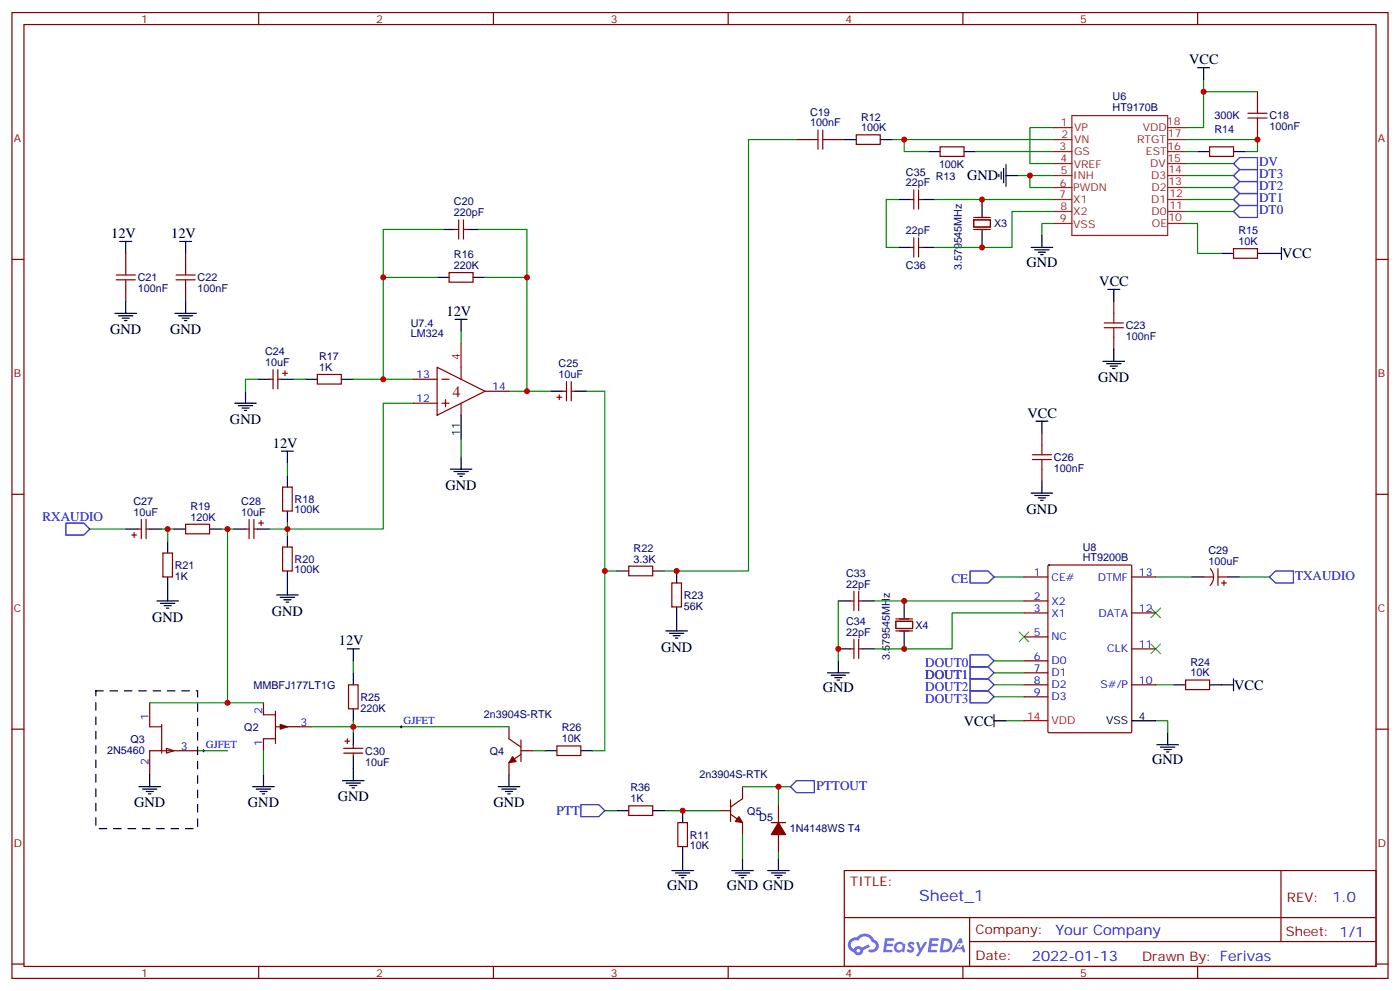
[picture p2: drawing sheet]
<svg xmlns="http://www.w3.org/2000/svg" width="412mm" height="292mm" viewBox="0 0 412 292" stroke-linecap="round" stroke-linejoin="round" font-family="sans-serif">
<g fill="none" stroke="#870000" stroke-width=".35">
<path d="M3.5 3.7h405.4v284.3h-405.4zM7.1 7.2h398.2v277.3h-398.2zM76.2 3.7v3.5M145.3 3.7v3.5M214.5 3.7v3.5M283.6 3.7v3.5M352.8 3.7v3.5M3.5 76.4h3.6M405.3 76.4h3.6M3.5 145.5h3.6M405.3 145.5h3.6M3.5 214.7h3.6"/>
<path d="M405.3 214.7h3.6M248.7 256.3h156.6v28.2h-156.6zM377.3 256.3v20.9M248.7 270.1h156.5M285.6 277.2h119.6M285.6 270.1v14.2M3.5 283.8h3.6M76.2 284.5v3.5M145.3 284.5v3.5M214.5 284.5v3.5M283.6 284.5v3.5M352.8 284.5v3.5"/>
<path d="M405.3 283.8h3.6"/>
</g>
<g fill="#5487ff">
<path d="M267.7 277.5a1.22 1.22 0 0 1 1.7 .2l-.4 .6a.47 .47 0 0 0-.3-.4 .47 .47 0 0 0-.5 .2l.1 .2a1.14 1.14 0 0 1 .8 1.8 1.14 1.14 0 0 1-1.9 0l-.2-.2 .5-.6 .7 .5a.29 .29 0 0 0 .3-.3 .29 .29 0 0 0-.2-.3 1.04 1.04 0 0 1-.6-1.7z"/>
<path d="M260.7 276.2h2.4l.3 .2-.2 .5-1.8 .1-.1 .8h1.5l.3 .4-.3 .4h-1.6l-.2 1.1h1.7l.2 .3-.2 .3-2.6 .1z"/>
<path d="M273.8 276.2h2.4l.3 .2-.1 .5-1.8 .1-.2 .8h1.6l.3 .4-.4 .4-1.6-.1-.1 1.1 1.7 .1 .2 .3-.2 .3-2.6 .1z"/>
<path d="M282.6 276.2h.7l.3 1.3-.6 .3a.69 .69 0 0 0-1 .3 .69 .69 0 0 0 .4 .9 .69 .69 0 0 0 .9-.6l.5-.2 .6 2.2h-.8l-.2-.9h-1.8l-.5 .9h-.8z"/>
<path d="M269.8 277.3h.8l.6 1.8 1.1-1.8h.9l-2.6 4.2h-.8l.9-1.5z"/>
<path d="M277.4 276.2l-.6 4.2h1.3a2.11 2.11 0 0 0 2.5-2.1 2.11 2.11 0 0 0-2.5-2.1zM278.1 277a1.39 1.39 0 0 1 1.7 1.4 1.39 1.39 0 0 1-1.8 1.2h-.3z"/>
<path d="M263.7 277.8a1.54 1.54 0 0 0-.1 2.2 1.54 1.54 0 0 0 2.2 .1l.6 .3 .3-2.3-.2-.3h-.4a1.49 1.49 0 0 0-2.4 0zM264 278.8a.94 .94 0 0 1 1.8 0 .94 .94 0 0 1-1.8 0z"/>
<path d="M250.4 276.6a2.18 2.18 0 0 0 1.1 3.7 1.44 1.44 0 0 0 1.6 .9 1.44 1.44 0 0 0 1.2-1.4l2-1.1-.5-.7-1.9 1a1.47 1.47 0 0 0-2.4 .4 1.39 1.39 0 0 1-.7-1.9 1.39 1.39 0 0 1 2-.5 2.12 2.12 0 0 1 2.2-1.3 2.12 2.12 0 0 1 1.9 1.7 1.14 1.14 0 0 1 1.1 1.4 1.14 1.14 0 0 1-1.7 .7 .43 .43 0 0 0-.5 .4 .43 .43 0 0 0 .4 .5 1.98 1.98 0 0 0 2.5-1.2 1.98 1.98 0 0 0-1.2-2.6 3.1 3.1 0 0 0-5.3-.6l-.9 .1zM252.3 279.9a.55 .55 0 0 1 1.1 0 .55 .55 0 0 1-1.1 0z"/>
<circle cx="282.6" cy="278.3" r=".26"/>
</g>
<g fill="none" stroke="#8c2424" stroke-width=".35">
<path d="M310.4 37.6h5.3M315.7 34h28.3v35.3h-28.3zM344 37.6h5.2M310.4 41.1h5.3M310.4 44.6h5.3M310.4 48.2h5.3M310.4 51.7h5.3M310.4 55.2h5.3M310.4 58.7h5.3M344 41.1h5.2M344 44.6h5.2M344 48.2h5.2"/>
<path d="M344 51.7h5.2M344 55.2h5.2M344 58.7h5.2M310.4 62.3h5.3M310.4 65.8h5.3M344 62.3h5.2M344 65.8h5.2"/>
</g>
<path d="M363.4 51.7l1.7-1.8h5.3v3.5h-5.3zM365.1 46.4h5.3v3.5h-5.3l-1.7-1.7zM365.1 57h5.3v3.5h-5.3l-1.7-1.8zM365.1 53.4h5.3v3.6h-5.3l-1.7-1.8zM363.4 62.3l1.7-1.8h5.3v3.5h-5.3zM19.4 154h5.3l1.8 1.8-1.8 1.7h-5.3zM285.8 168.1h5.2l1.8 1.8-1.8 1.7h-5.2zM373.9 169.9l1.8-1.8h5.3v3.5h-5.3zM285.8 199.8h5.2l1.8 1.8-1.8 1.8h-5.2zM285.8 196.3h5.2l1.8 1.8-1.8 1.7h-5.2zM285.8 192.8h5.2l1.8 1.8-1.8 1.7h-5.2zM285.8 203.4h5.2l1.8 1.7-1.8 1.8h-5.2z" fill="none" stroke="#00f" stroke-width=".35"/>
<g fill="none" stroke="#008700" stroke-width=".35">
<path d="M310.4 37.6h-7v10.6h7M354.5 23.5v14.1h-5.3M354.5 27h15.9M234.6 41.1h-14.1v127h-21.2M262.8 41.1h47.6M266.3 41.1v3.5h7.1M275.2 58.7h35.2M287.5 44.6h22.9M299.9 51.7h3.5M310.4 51.7h-7v3.5h7M349.2 41.1h21.2v3.5h-3.5M349.2 48.2h14.2"/>
<path d="M349.2 51.7h14.2M349.2 55.2h14.2M349.2 58.7h14.2M349.2 44.6h3.6M130.5 67.6h-17.6v14.1M141.1 67.6h14.1v14.1M310.4 65.8h-3.5v3.5M310.4 62.3h-12.3v10.5h-22.9M349.2 65.8h3.6v8.8h7M349.2 62.3h14.2M128.8 81.7h-15.9v30M135.8 97.5v3.6"/>
<path d="M142.9 81.7h12.3v33.5h-5.3M75.8 111.7h-3.5v3.5M86.4 111.7h3.6M104.1 111.7h17.6M121.7 118.7h-8.8v37.1h-33.5M155.2 115.2h7.1M172.9 115.2h5.3v105.8h-3.6M84.7 136.3v3.6M135.8 129.3v5.3M26.5 155.8h10.5M47.6 155.8h3.6M49.4 155.8v3.5"/>
<path d="M65.3 155.8h3.5M84.7 154v3.5M257.5 176.9h44.1M292.8 169.9h8.8M340.4 169.9h10.6M365.1 169.9h8.8M104.1 194.6v3.5M292.8 194.6h8.8M292.8 198.1h8.8M301.6 180.4h-21.1v10.6h-23M104.1 212.2v3.5M104.1 214h45.8"/>
<path d="M292.8 201.6h8.8M292.8 205.1h8.8M296.3 212.2h5.3M340.4 212.2h3.6v3.5M340.4 201.6h5.3M157 221h3.5"/>
</g>
<g fill="none" stroke="#000" stroke-width=".35">
<path d="M352.8 19.9h3.5M354.5 19.9v3.6M248.7 41.1h3.5M259.3 41.1h3.5M273.4 44.6h3.5M284 44.6h3.5M289.3 58.7v5.3M294.2 51.3v.7M294.9 50.6v2.1M295.6 49.6v4.2M296.3 51.7h3.6M296.3 48.5v6.4"/>
<path d="M352.8 44.6h3.5M363.4 44.6h3.5M130.5 67.6h3.6M137.6 67.6h3.5M289.3 67.6v5.2M303.7 72.8h6.4M304.8 73.6h4.2M305.9 74.3h2.1M306.6 75h.7M306.9 69.3v3.5M359.8 74.6h3.6M370.4 74.6h7.1"/>
<path d="M377.5 72.8v3.6M128.8 81.7h3.5M134.1 94h3.5M135.8 94v3.5M139.3 81.7h3.6M69.1 118.7h6.4M70.2 119.4h4.2M72.3 115.2v3.5M75.8 111.7h3.6M82.9 111.7h3.5M90 111.7h3.5M100.5 111.7h3.6"/>
<path d="M162.3 115.2h3.5M169.3 115.2h3.6M71.3 120.1h2.1M72 120.8h.7M82.9 132.8h3.5M84.7 132.8v3.5M84.7 139.9v3.5M132.6 138.1h6.4M133.7 138.8h4.2M134.8 139.5h2.1M135.8 134.6v3.5M37 155.8h3.6"/>
<path d="M44.1 155.8h3.5M49.4 159.3v3.5M51.2 155.8h3.5M61.7 155.8h3.6M68.8 155.8h3.5M75.8 155.8h3.6M84.7 150.5v3.5M84.7 157.5v3.5M135.5 140.2h.7M46.2 176.9h6.4M47.3 177.6h4.2M48.3 178.3h2.1"/>
<path d="M49 179h.7M49.4 169.9v7M81.5 175.2h6.3M82.5 175.9h4.3M83.6 176.6h2.1M84.3 177.3h.7M84.7 168.1v7.1M266.3 176.9v5.3M351 169.9h3.5M361.6 169.9h3.5M102.3 191h3.5M104.1 191v3.6"/>
<path d="M104.1 198.1v3.5M266.3 185.7v5.3M363.4 199.8v3.6M104.1 208.7v3.5M104.1 215.7v3.6M292.8 212.2h3.5M292.8 210.4v3.6M340.8 219.3h6.3M341.8 220h4.3M344 215.7v3.6M345.7 201.6h3.5M356.3 201.6h7.1"/>
<path d="M100.9 229.8h6.3M102 230.5h4.2M103 231.2h2.1M103.7 232h.7M104.1 222.8v7M146.8 231.6h6.3M147.8 232.3h4.2M148.9 233h2.1M149.6 233.7h.7M149.9 228.1v3.5M160.5 221h3.5M171.1 221h3.5"/>
<path d="M342.9 220.7h2.1M343.6 221.4h.7"/>
</g>
<path d="M286.8 64.7h4.9v2.2h-4.9zM286.8 67.6h4.9M286.8 64h4.9M263.9 182.9h4.9v2.1h-4.9zM263.9 185.7h4.9M263.9 182.2h4.9" fill="none" stroke="#871200" stroke-width=".35"/>
<path d="M339 179l2.8 2.9M341.8 179l-2.8 2.9M300.2 186.1l2.8 2.8M303 186.1l-2.8 2.8M339 189.6l2.8 2.8M341.8 189.6l-2.8 2.8" fill="none" stroke="#3c3" stroke-width=".35"/>
<g fill="none" stroke="#870000" stroke-width=".35">
<path d="M252.2 39.7h7.1v2.8h-7.1zM370.4 27v3.5M370.4 37.6v3.5M234.6 41.1h3.5M245.2 41.1h3.5M276.9 43.2h7.1v2.8h-7.1zM356.3 43.2h7.1v2.8h-7.1zM134.1 67.6h1M135.1 64.7v5.7M136.5 64.7v5.7M136.5 67.6h1.1M363.4 73.2h7v2.8h-7z"/>
<path d="M132.3 80.3h7v2.8h-7zM79.4 111.7h1M80.4 108.8v5.7M81.8 108.8v5.7M81.8 111.7h1.1M83.3 109.9h1.4M84 109.2v1.4M93.5 110.2h7v2.9h-7zM164 116.9h1.5M164.7 116.2v1.5M165.8 115.2h1.1M166.9 112.4v5.6"/>
<path d="M168.3 112.4v5.6M168.3 115.2h1M38.8 157.5h1.4M39.5 156.8v1.4M40.6 155.8h1M41.6 152.9v5.7M43 152.9v5.7M43 155.8h1.1M54.7 154.3h7v2.9h-7zM72.3 155.8h1.1M73.4 152.9v5.7M74.8 155.8h1"/>
<path d="M74.8 152.9v5.7M76.2 154h1.4M76.9 153.3v1.4M83.3 143.4h2.8v7.1h-2.8zM48 162.8h2.8v7.1h-2.8zM83.3 161h2.8v7.1h-2.8zM354.5 169.9h2.9M356.5 167.4a3.5 3.5 0 0 1 0 4.9M358.8 167.4v4.9M358.8 169.9h2.8M359.8 171.6h1.4M360.5 170.9v1.4"/>
<path d="M101.6 218.2h1.4M102.3 217.5v1.4M102.7 201.6h2.8v7.1h-2.8zM104.1 219.3v1M149.9 214v3.5l3.6 2.5M153.5 217.8v6.4M164 219.6h7.1v2.8h-7.1zM349.2 200.2h7.1v2.8h-7.1zM101.2 220.3h5.7M101.2 221.7h5.7M104.1 221.7v1.1M153.5 221h3.5"/>
<path d="M153.5 222.1l-3.6 2.4v3.6"/>
</g>
<path d="M240.9 38.3v5.6M242.4 38.3v5.6M367.6 33.3h5.6M367.6 34.7h5.6M370.4 30.5v2.8M370.4 34.7v2.9M238.1 41.1h2.8M242.4 41.1h2.8" fill="none" stroke="#a10000" stroke-width=".35"/>
<path d="M151 222.8l1 1.4-2.1 .3z" fill="#870000" stroke="#870000" stroke-width=".35"/>
<path d="M49 220.3l2.2 .7-2.2 .7z" fill="#fff" stroke="#870000" stroke-width=".35"/>
<g fill="none" stroke="#870000" stroke-width=".35">
<path d="M268.1 58.7h1.1M269.2 55.9v5.7M270.6 55.9v5.7M270.6 58.7h1M37 74.6v3.5M54.7 74.6v3.5M268.1 72.8h1.1M269.2 70v5.7M270.6 70v5.7M270.6 72.8h1M37 85.2v3.5M54.7 85.2v3.5"/>
<path d="M328.1 88.7v3.6M328.1 99.3v3.5M121.7 111.7h7.1M121.7 118.7h7.1M128.8 108.1l14.1 7.1-14.1 7zM130.2 111.7h2.1M130.2 118.7h2.1M131.2 117.7v2.1M135.8 108.1v3.6M135.8 118.7v3.5M142.9 115.2h7M306.9 127.5v3.6"/>
<path d="M306.9 138.1v3.5M185.2 166.7h7.1v2.8h-7.1zM197.9 171.6h2.8v7.1h-2.8zM250.5 176.9h1M251.5 174.1v5.6M252.9 176.9h1.1M252.9 174.1v5.6M301.6 169.9h7.1M301.6 176.9h7.1M308.7 166.5l.3-.2h24l.3 .2 .1 48.9-.2 .3h-24.2l-.3-.2zM333.4 169.9h7M250.5 191h1"/>
<path d="M251.5 188.2v5.7M252.9 191h1.1M252.9 188.2v5.7M301.6 180.4h7.1M301.6 187.5h7.1M301.6 194.6h7.1M301.6 198.1h7.1M333.4 180.4h7M333.4 191h7M44.1 206.9v7.1h3.5M47.6 213.3v8.4M77.6 209.4v1h3.5"/>
<path d="M77.6 206.9v3.5M81.1 214h3.6M81.1 217.5h-3.5v3.5M81.1 209.4v9.5M88.2 214h3.5M301.6 201.6h7.1M301.6 205.1h7.1M333.4 201.6h7M58.2 221h-14.1v7.1M185.2 237.2h7.1v2.9h-7.1zM211.7 238.7h3.5M215.2 239.7l3.5 2.5v3.5"/>
<path d="M215.2 235.5v6.3M218.7 231.6v3.5l-3.5 2.5M229.3 236.9v5.3M199.7 242.2h2.8v7h-2.8zM227.2 242.2h4.2M229.3 245.7v5.3"/>
</g>
<g fill="#870000" stroke="#870000" stroke-width=".35">
<path d="M82.5 213.3l2.2 .7-2.2 .7z"/>
<path d="M217.7 240.4l1 1.8-2.1-.4z"/>
<path d="M229.3 242.2l2.1 3.5h-4.2z"/>
</g>
<path d="M84.7 214h3.5" fill="none" stroke="#600" stroke-width=".35"/>
<g fill="none" stroke="#000" stroke-width=".35">
<path d="M264.6 58.7h3.5M271.6 58.7h3.6M35.3 71.1h3.5M37 71.1v3.5M52.9 71.1h3.5M54.7 71.1v3.5M264.6 72.8h3.5M271.6 72.8h3.6M33.9 92.3h6.3M34.9 93h4.3M36 93.7h2.1M36.7 94.4h.7"/>
<path d="M37 88.7v3.6M51.5 92.3h6.4M52.6 93h4.2M53.6 93.7h2.1M54.3 94.4h.7M54.7 88.7v3.6M326.3 85.2h3.5M328.1 85.2v3.5M324.9 106.4h6.4M326 107.1h4.2M327 107.8h2.1M327.7 108.5h.7"/>
<path d="M328.1 102.8v3.6M135.8 122.2v7.1M305.2 124h3.5M306.9 124v3.5M303.7 145.2h6.4M304.8 145.9h4.2M305.9 146.6h2.1M306.6 147.3h.7M306.9 141.6v3.6M181.7 168.1h3.5M192.3 168.1h3.5M199.3 168.1v3.5"/>
<path d="M199.3 178.7v7M246.9 176.9h3.6M254 176.9h3.5M196.1 185.7h6.4M197.2 186.4h4.2M198.3 187.1h2.1M199 187.9h.7M243.8 198.1h6.3M244.8 198.8h4.3M245.9 199.5h2.1M246.9 191h3.6M246.9 194.6v3.5"/>
<path d="M254 191h3.5M246.6 200.2h.7M333.4 212.2h7M40.9 231.6h6.4M42 232.3h4.2M43 233h2.2M43.7 233.7h.7M44.1 228.1v3.5M74.4 231.6h6.4M75.5 232.3h4.2M76.6 233h2.1M77.3 233.7h.7"/>
<path d="M77.6 228.1v3.5M181.7 238.7h3.5M192.3 238.7h3.5M201.1 238.7v3.5M197.9 256.3h6.4M199 257h4.2M200 257.7h2.1M200.7 258.4h.7M201.1 249.2v7.1M215.5 256.3h6.4M216.6 257h4.2M217.7 257.7h2.1"/>
<path d="M218.4 258.4h.7M218.7 252.8v3.5M226.1 256.3h6.4M227.2 257h4.2M228.2 257.7h2.2M229 258.4h.7M229.3 252.8v3.5"/>
</g>
<g fill="none" stroke="#008700" stroke-width=".35">
<path d="M264.6 58.7h-3.5v14.1h3.5M67 155.8v51.1M178.2 168.1h3.5M195.8 168.1h3.5M246.9 176.9v17.7M44.1 206.9h33.5M91.7 214h12.4M58.2 221h8.8M77.6 221v7.1M178.2 238.7h3.5M195.8 238.7h15.9M218.7 231.6h14.1"/>
<path d="M229.3 231.6v5.3M218.7 245.7v7.1M229.3 251v1.8"/>
</g>
<path d="M117.8 214h.7M118.2 213.6v.7M59.6 221h.7M60 220.7v.7" fill="none" stroke="#000" stroke-width=".29"/>
<g fill="none" stroke="#a10000" stroke-width=".35">
<path d="M37 78.1v2.9M54.7 78.1v2.9M34.2 81h5.7M34.2 82.4h5.7M37 82.4v2.8M51.9 81h5.6M51.9 82.4h5.6M54.7 82.4v2.8M325.3 95.1h5.6M325.3 96.5h5.6M328.1 92.3v2.8M328.1 96.5v2.8"/>
<path d="M304.1 133.9h5.6M304.1 135.3h5.6M306.9 131.1v2.8M306.9 135.3v2.8"/>
</g>
<path d="M28.2 203.4h30v40.5h-30z" fill="none" stroke="#000" stroke-width=".35" stroke-dasharray="2.1 2.1"/>
<path d="M135.8 101.1v7M301.6 212.2h7.1" fill="none" stroke="#f00" stroke-width=".35"/>
<path d="M171.1 236.9h5.3l1.8 1.8-1.8 1.7h-5.3zM232.8 231.6l1.8-1.8h5.3v3.6h-5.3z" fill="none" stroke="#00f" stroke-width=".35"/>
<g fill="#c00">
<circle cx="303.4" cy="51.7" r=".88"/>
<circle cx="266.3" cy="41.1" r=".88"/>
<circle cx="370.4" cy="41.1" r=".88"/>
<circle cx="354.5" cy="27" r=".88"/>
<circle cx="49.4" cy="155.8" r=".88"/>
<circle cx="84.7" cy="155.8" r=".88"/>
<circle cx="112.9" cy="111.7" r=".88"/>
<circle cx="112.9" cy="81.7" r=".88"/>
<circle cx="155.2" cy="81.7" r=".88"/>
<circle cx="155.2" cy="115.2" r=".88"/>
<circle cx="104.1" cy="214" r=".88"/>
<circle cx="67" cy="155.8" r=".88"/>
<circle cx="67" cy="206.9" r=".88"/>
<circle cx="178.2" cy="168.1" r=".88"/>
<circle cx="199.3" cy="168.1" r=".88"/>
<circle cx="201.1" cy="238.7" r=".88"/>
<circle cx="229.3" cy="231.6" r=".88"/>
<circle cx="266.3" cy="176.9" r=".88"/>
<circle cx="266.3" cy="191" r=".88"/>
<circle cx="246.9" cy="191" r=".88"/>
<circle cx="289.3" cy="72.8" r=".88"/>
<circle cx="289.3" cy="58.7" r=".88"/>
</g>
<text font-size="4.6" fill="#800" x="133.3" y="116.9">4</text>
<text font-size="4.6" fill="#00f" x="270.8" y="265.3">Sheet_1</text>
<g font-size="4.2">
<text x="350.3" y="18.9">VCC</text>
<text x="284.9" y="53.1">GND</text>
<text x="32.8" y="70">12V</text>
<text x="50.4" y="70">12V</text>
<text x="377.7" y="76">VCC</text>
<text x="302.3" y="78.5">GND</text>
<text x="323.8" y="84.1">VCC</text>
<text x="131.6" y="93">12V</text>
<text x="32.5" y="98.3">GND</text>
<text x="50.1" y="98.3">GND</text>
<text x="323.5" y="112.4">GND</text>
<text x="67.7" y="124.8">GND</text>
<text x="302.7" y="122.9">VCC</text>
<text x="80.4" y="131.8">12V</text>
<text x="131.2" y="144.2">GND</text>
<text x="302.3" y="151.2">GND</text>
<text x="44.8" y="183">GND</text>
<text x="80.1" y="181.2">GND</text>
<text x="99.8" y="190">12V</text>
<text x="194.7" y="191.8">GND</text>
<text x="242.4" y="203.7">GND</text>
<text x="363.5" y="203">VCC</text>
<text x="283.9" y="213.6">VCC</text>
<text x="339.4" y="224.9">GND</text>
<text x="39.5" y="237.7">GND</text>
<text x="73" y="237.7">GND</text>
<text x="99.5" y="235.9">GND</text>
<text x="145.4" y="237.7">GND</text>
<text x="196.5" y="261.9">GND</text>
<text x="214.1" y="261.9">GND GND</text>
</g>
<g font-size="4.2" fill="#00f">
<text x="392.5" y="265.6">1.0</text>
<text x="310.9" y="275.1">Your Company</text>
<text x="304" y="282.9">2022-01-13</text>
</g>
<g font-size="3.9" fill="#00f">
<text x="370.9" y="49">DV</text>
<text x="370.9" y="52.5">DT3</text>
<text x="370.9" y="59.6">DT1</text>
<text x="370.9" y="56.1">DT2</text>
<text x="370.9" y="63.1">DT0</text>
<text x="12.5" y="153.5">RXAUDIO</text>
<text x="280.3" y="171.6">CE</text>
<text x="381.5" y="170.7">TXAUDIO</text>
<text x="272.5" y="196.3">DOUT0</text>
<text x="272.5" y="203.4">DOUT2</text>
<text x="272.5" y="199.8">DOUT1</text>
<text x="272.5" y="206.9">DOUT3</text>
<text x="240.6" y="232.4">PTTOUT</text>
<text x="163.9" y="239.9">PTT</text>
</g>
<g font-size="3.9" fill="#800">
<text x="250.5" y="260.9">TITLE:</text>
<text x="379.1" y="265.6">REV:</text>
<text x="287.4" y="275.1">Company:</text>
<text x="378.7" y="275.7">Sheet: 1/1</text>
<text x="287.4" y="282.8">Date:</text>
<text x="336.4" y="282.8">Drawn By: Ferivas</text>
</g>
<g font-size="3.2" fill="#800">
<text x="41.6" y="6.7">1</text>
<text x="110.8" y="6.7">2</text>
<text x="179.9" y="6.7">3</text>
<text x="249.1" y="6.7">4</text>
<text x="318.2" y="6.7">5</text>
<text x="4.1" y="41.8">A</text>
<text x="405.9" y="41.8">A</text>
<text x="4.1" y="110.9">B</text>
<text x="405.9" y="110.9">B</text>
<text x="4.1" y="180.1">C</text>
<text x="405.9" y="180.1">C</text>
<text x="4.1" y="249.2">D</text>
<text x="405.9" y="249.2">D</text>
<text x="41.6" y="287.5">1</text>
<text x="110.8" y="287.5">2</text>
<text x="179.9" y="287.5">3</text>
<text x="249.1" y="287.5">4</text>
<text x="318.2" y="287.5">5</text>
</g>
<g font-size="3.2" fill="#000080">
<text x="327.7" y="29.5">U6</text>
<text x="238.6" y="34">C19</text>
<text x="253.7" y="35.5">R12</text>
<text x="327.7" y="32.7">HT9170B</text>
<text x="357.7" y="35.2">300K</text>
<text x="373.9" y="35.1">C18</text>
<text x="238.6" y="37.2">100nF</text>
<text x="253.7" y="38.6">100K</text>
<text x="357.7" y="39">R14</text>
<text x="373.9" y="38.3">100nF</text>
<text x="266.9" y="51.7">C35</text>
<text x="275.7" y="52.9">R13</text>
<text x="276.6" y="49.3">100K</text>
<text x="266.9" y="54.9">22pF</text>
<text x="133.7" y="63.7">220pF</text>
<text x="133.7" y="60.5">C20</text>
<text x="266.9" y="69">22pF</text>
<text x="292.8" y="66.9">X3</text>
<text x="364.8" y="68.9">R15</text>
<text x="133.7" y="76">R16</text>
<text x="364.8" y="72.1">10K</text>
<text x="40.6" y="82.7">C21</text>
<text x="58.2" y="82.7">C22</text>
<text x="133.7" y="79.2">220K</text>
<text x="266.9" y="79.3">C36</text>
<text x="283.3" y="79.6" transform="rotate(-90 283.3 79.6)">3.579545MHz</text>
<text x="40.6" y="85.9">100nF</text>
<text x="58.2" y="85.9">100nF</text>
<text x="121" y="99.3">LM324</text>
<text x="121" y="96.2">U7.4</text>
<text x="331.6" y="100">100nF</text>
<text x="331.6" y="96.8">C23</text>
<text x="78.1" y="107.8">10uF</text>
<text x="78.1" y="104.7">C24</text>
<text x="94" y="106.1">R17</text>
<text x="94" y="109.2">1K</text>
<text x="164.5" y="111.3">10uF</text>
<text x="164.6" y="108.1">C25</text>
<text x="310.4" y="135.6">C26</text>
<text x="310.4" y="138.8">100nF</text>
<text x="39.3" y="148.7">C27</text>
<text x="71.1" y="148.7">C28</text>
<text x="86.8" y="148">R18</text>
<text x="39.3" y="151.9">10uF</text>
<text x="56.1" y="153.3">120K</text>
<text x="56.1" y="150.1">R19</text>
<text x="71.1" y="151.9">10uF</text>
<text x="86.8" y="151.2">100K</text>
<text x="51.5" y="167.5">R21</text>
<text x="86.8" y="165.6">R20</text>
<text x="186.6" y="165.6">3.3K</text>
<text x="186.6" y="162.4">R22</text>
<text x="318.9" y="165.3">HT9200B</text>
<text x="318.9" y="162.1">U8</text>
<text x="356" y="166.3">100uF</text>
<text x="356" y="163.1">C29</text>
<text x="51.5" y="170.7">1K</text>
<text x="86.8" y="168.8">100K</text>
<text x="249.2" y="173">22pF</text>
<text x="249.2" y="169.9">C33</text>
<text x="201.4" y="179.5">56K</text>
<text x="201.4" y="176.3">R23</text>
<text x="249.2" y="184">C34</text>
<text x="269.7" y="185.2">X4</text>
<text x="249.2" y="187.1">22pF</text>
<text x="262.1" y="194.3" transform="rotate(-90 262.1 194.3)">3.579545MHz</text>
<text x="350.7" y="195.9">R24</text>
<text x="74.7" y="202.7">MMBFJ177LT1G</text>
<text x="350.7" y="199.1">10K</text>
<text x="106.2" y="209.5">220K</text>
<text x="106.2" y="206.3">R25</text>
<text x="72" y="215.1">Q2</text>
<text x="142.5" y="211.5">2n3904S-RTK</text>
<text x="165.5" y="215.3">R26</text>
<text x="31.6" y="221.8">2N5460</text>
<text x="38.4" y="218.6">Q3</text>
<text x="165.5" y="218.5">10K</text>
<text x="107.6" y="225.4">10uF</text>
<text x="107.6" y="222.2">C30</text>
<text x="144.3" y="222.2">Q4</text>
<text x="185.7" y="233">R36</text>
<text x="206" y="229.1">2n3904S-RTK</text>
<text x="185.7" y="236.2">1K</text>
<text x="220.1" y="239.8">Q5</text>
<text x="223.7" y="241.6">D5</text>
<text x="232.6" y="245.1">1N4148WS T4</text>
<text x="203.2" y="250">10K</text>
<text x="203.2" y="246.9">R11</text>
</g>
<g font-size="3.2" fill="#8d2323">
<text x="312.5" y="37.2">1</text>
<text x="312.7" y="40.7">2</text>
<text x="316.4" y="38.6">VP</text>
<text x="336.6" y="38.6">VDD</text>
<text x="343.7" y="36.9">18</text>
<text x="344" y="40.5">17</text>
<text x="312.1" y="44.3">3</text>
<text x="312.4" y="47.8">4</text>
<text x="316.4" y="42.2">VN</text>
<text x="316.4" y="45.7">GS</text>
<text x="335" y="42.2">RTGT</text>
<text x="337.5" y="45.7">EST</text>
<text x="343.9" y="47.8">15</text>
<text x="343.9" y="44.1">16</text>
<text x="312.5" y="51.3">5</text>
<text x="316.2" y="52.7">INH</text>
<text x="316.3" y="49.4">VREF</text>
<text x="338.8" y="49.2">DV</text>
<text x="339.1" y="52.7">D3</text>
<text x="344.2" y="50.9">14</text>
<text x="312" y="58.4">7</text>
<text x="312.2" y="55">6</text>
<text x="316.2" y="56.3">PWDN</text>
<text x="316.2" y="59.8">X1</text>
<text x="339.1" y="59.8">D1</text>
<text x="339.2" y="56.3">D2</text>
<text x="344.2" y="54.4">13</text>
<text x="344.5" y="58.1">12</text>
<text x="312.2" y="65.4">9</text>
<text x="312.4" y="61.8">8</text>
<text x="316.2" y="63.3">X2</text>
<text x="339.2" y="63.3">D0</text>
<text x="344.2" y="65.2">10</text>
<text x="344.5" y="61.6">11</text>
<text x="316.2" y="67">VSS</text>
<text x="339.3" y="66.9">OE</text>
</g>
<g font-size="3.2" fill="#f00">
<text x="135.5" y="106" transform="rotate(-90 135.5 106)">4</text>
<text x="302.5" y="211.8">14</text>
<text x="309.7" y="213.3">VDD</text>
</g>
<g font-size="3.2" fill="#00f">
<text x="122.6" y="111.3">13</text>
<text x="122.6" y="118.4">12</text>
<text x="145" y="114.8">14</text>
<text x="304.5" y="169.5">1</text>
<text x="309.7" y="170.9">CE#</text>
<text x="323.4" y="170.9">DTMF</text>
<text x="335.5" y="169.5">13</text>
<text x="304.5" y="176.6">2</text>
<text x="309.7" y="178">X2</text>
<text x="304.5" y="180.1">3</text>
<text x="309.7" y="181.5">X1</text>
<text x="323.6" y="181.5">DATA</text>
<text x="335.5" y="180.1">12</text>
<text x="304.5" y="187.1">5</text>
<text x="309.7" y="188.6">NC</text>
<text x="335.5" y="190.7">11</text>
<text x="304.5" y="194.2">6</text>
<text x="304.5" y="197.7">7</text>
<text x="309.7" y="195.6">D0</text>
<text x="326.1" y="192.1">CLK</text>
<text x="304.5" y="201.3">8</text>
<text x="309.7" y="199.1">D1</text>
<text x="309.7" y="202.7">D2</text>
<text x="324.2" y="202.7">S#/P</text>
<text x="335.5" y="201.3">10</text>
<text x="304.5" y="204.8">9</text>
<text x="309.7" y="206.2">D3</text>
<text x="43.7" y="211.8" transform="rotate(-90 43.7 211.8)">1</text>
<text x="77.3" y="210.1" transform="rotate(-90 77.3 210.1)">2</text>
<text x="88.5" y="213.6">3</text>
<text x="118.9" y="213.1">GJFET</text>
<text x="53.3" y="220.7">3</text>
<text x="60.7" y="220.1">GJFET</text>
<text x="77.3" y="219.5" transform="rotate(-90 77.3 219.5)">1</text>
<text x="43.7" y="225.1" transform="rotate(-90 43.7 225.1)">2</text>
</g>
<g font-size="3.2">
<text x="135.5" y="128.4" transform="rotate(-90 135.5 128.4)">11</text>
<text x="325.8" y="213.3">VSS</text>
<text x="335.5" y="211.8">4</text>
</g>
</svg>
